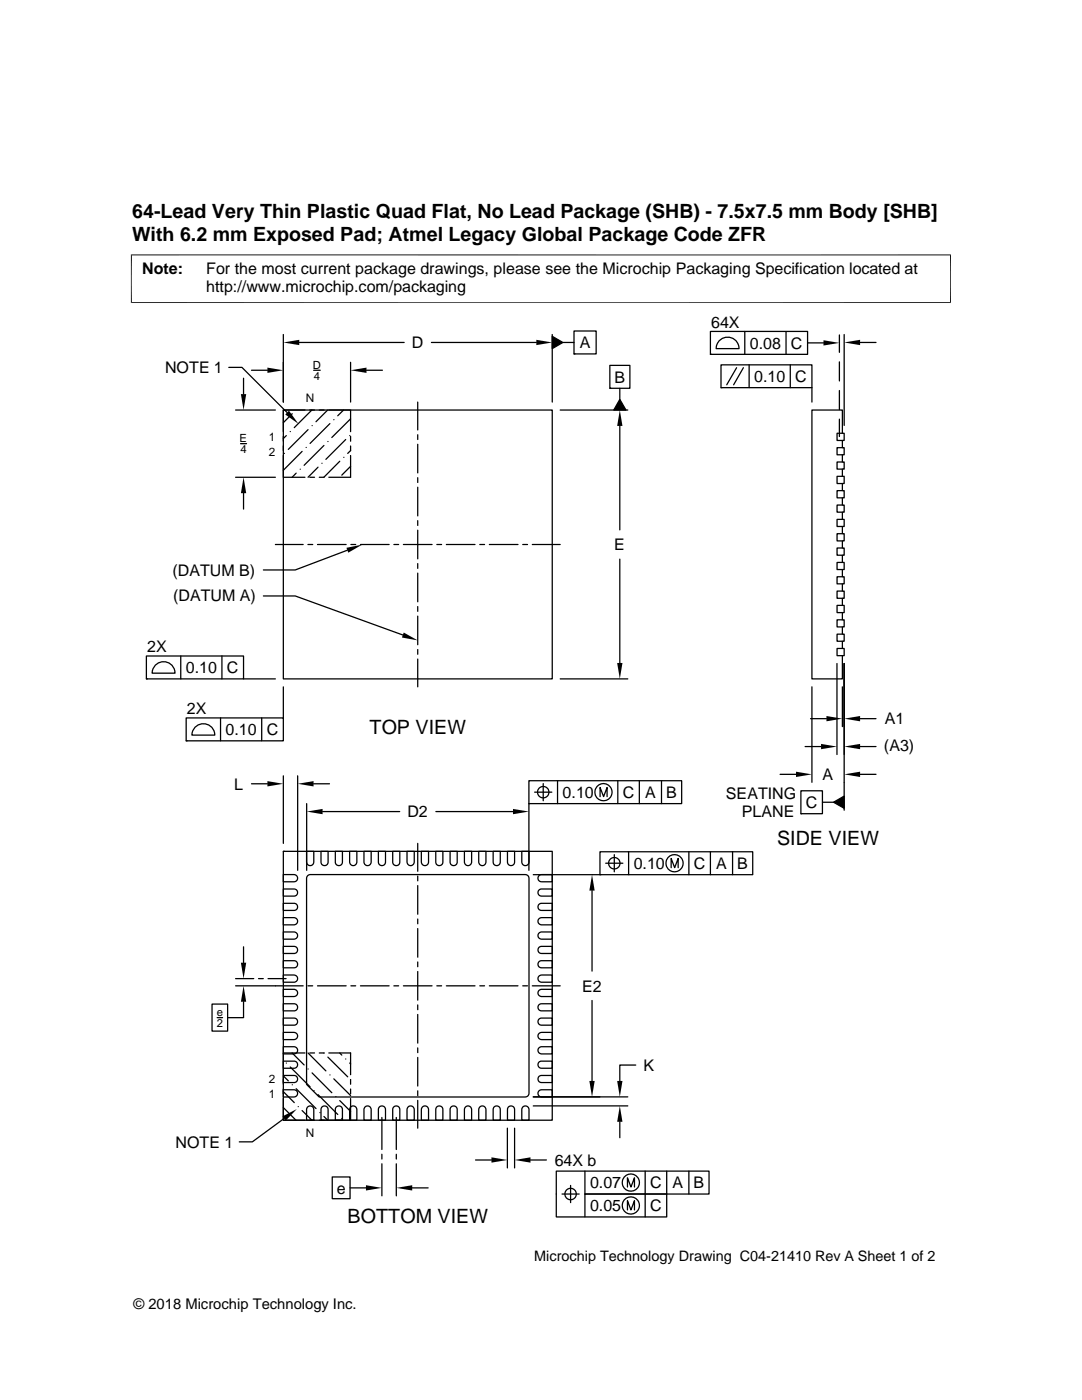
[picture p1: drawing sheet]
<svg xmlns="http://www.w3.org/2000/svg" width="216mm" height="279mm" viewBox="0 0 216 279" stroke-linecap="round" stroke-linejoin="round" font-family="sans-serif">
<g fill="none" stroke="#000" stroke-width=".25">
<path d="M45.7 73.3h2.6l9 9M48.6 75.5v3.2M50.2 73.9h3.2M56.5 66.8v13.4M59.7 68.3h20.9M62.6 73.9h1.3M70 72.3v7.9M73.1 73.9h3.2M86.1 68.3h20.9M110.2 67.1l2.1 1.2-2.1 1.3zM110.2 66.8v13.4M112.3 68.3h2.2"/>
<path d="M114.5 66.1h4.5v4.5h-4.5zM114.5 70.6h.1M121.7 72.9h4v4.6h-4zM121.7 77.5h.1M123.7 79.7l1.2 2.1h-2.4zM123.7 77.5v2.2M141.8 66.1h19.3v4.6h-19.3zM141.8 70.7h.1M143.7 67.9a2.28 2.28 0 0 1 2.4-.4 2.28 2.28 0 0 1 1.4 2.1h-4.6l.3-1.2zM143.9 72.8h18.1v4.6h-18.1zM143.9 77.4h.1M147 73.4l-2 3.4"/>
<path d="M148.3 73.4l-1.9 3.4M148.6 66.1v4.6M149.5 72.8v4.6M156.8 66.1v4.6M157.7 72.8v4.6M161.1 68.4h3.2M162 77.4v2.8M167.5 66.8v3.5M167.5 72.2v3.8M167.5 77.9v3.8M168.4 66.8v18.1M171.6 68.3h3.2"/>
<path d="M47 81.8h7.9M47 95.2h7.9M48 88.5h1.2M48.6 98.4v3.2M56.5 81.8h53.7v53.7h-53.7zM56.5 81.8h.1M56.5 90.9v4.4h4.4M56.5 87.1v1M56.5 89v1M56.7 90.5h.1M57.1 86.9l-.6 .6M57.9 86.1h.1"/>
<path d="M58.3 82.6l-1.8 1.7M59.1 94.4l-.8 .8M59.9 93.6h.1M60.3 90.1l-3.8 3.8M60.9 81.8h-4.4v4.3M61.1 89.3h.1M61.5 85.7l-4 4M61.8 81.8h1M61.8 95.3h1M62.2 81.8l-3.5 3.5M62.3 84.9h.1M63.5 93.2l-2 2"/>
<path d="M63.7 81.8h1M63.7 95.3h1M64.2 92.5h.1M64.6 88.9l-3.9 4M65.4 81.8l-2.3 2.4M65.4 88.1h.1M65.6 81.8h4.4v4.3M65.8 84.5l-3.9 4M66.6 83.8h.1M67.8 92.1l-3.2 3.2M68.6 81.8l-1.2 1.2M68.6 91.3h.1"/>
<path d="M69 87.7l-4 4M69.8 86.9h.1M70 87.1v1M70 89v1M70 90.9v4.4h-4.4M70 93.1l-1.8 1.7M70 83.6l-3.8 3.7M70 89.9l-.6 .6M83.4 80.2v5.6M83.4 86.8v.9M83.4 88.7v5.7M83.4 95.3v1"/>
<path d="M83.4 97.2v5.8M111.8 81.8h13.5M123.7 85v20.7M167 97.9h1.4v1.5h-1.4zM167 95.1h1.4v1.4h-1.4zM167 92.2h1.4v1.4h-1.4zM167 89.3h1.4v1.5h-1.4zM167 86.5h1.4v1.4h-1.4zM167.5 83.7v3.4M168.1 86.5v-4.7h-6.1v53.7h6.1v-4.6M168.1 87.9v1.4M168.1 90.8v1.4"/>
<path d="M168.1 93.6v1.5M168.1 96.5v1.4M168.1 99.4v1.4M52.6 118.9h6.3l21.5 7.8M54.9 108.7h5.6M61.4 108.7h1M63.4 108.7h5.7M69.3 109.8l-10.4 3.9h-6.3M70 108.7h1M71.9 108.7h5.7M78.6 108.7h.9M80.5 108.7h5.7"/>
<path d="M83.4 103.9v1M83.4 105.8v5.7M83.4 112.5v.9M83.4 114.4v5.7M87.2 108.7h.9M89.1 108.7h5.7M95.7 108.7h1M97.6 108.7h5.8M104.3 108.7h1M106.2 108.7h5.6M123.7 111.6v20.7M167 118h1.4v1.4h-1.4z"/>
<path d="M167 115.1h1.4v1.4h-1.4zM167 112.2h1.4v1.5h-1.4zM167 109.4h1.4v1.4h-1.4zM167 106.5h1.4v1.4h-1.4zM167 103.7h1.4v1.4h-1.4zM167 100.8h1.4v1.4h-1.4zM168.1 102.2v1.5M168.1 105.1v1.4M168.1 107.9v1.5M168.1 110.8v1.4M168.1 113.7v1.4M168.1 116.5v1.5"/>
<path d="M168.1 119.4v1.4M29.2 130.9h19.4v4.6h-19.4zM29.2 135.5h.1M31.2 132.6a2.28 2.28 0 0 1 2.4-.3 2.28 2.28 0 0 1 1.3 2h-4.5l.3-1.1zM36.1 130.9v4.6M44.3 130.9v4.6M48.6 135.5h6.3M56.5 137.1v6.2M83.4 121.1v.9M83.4 123v5.7M83.4 129.6v1M83.4 131.5v5.6"/>
<path d="M111.8 135.5h13.5M162 137.1v19M167 132.4v18.2M167 129.4h1.4v1.5h-1.4zM167 126.6h1.4v1.4h-1.4zM167 123.7h1.4v1.4h-1.4zM167 120.8h1.4v1.5h-1.4zM168.1 137.1v7.9M168.1 122.3v1.4M168.1 125.1v1.5M168.1 128v1.4M168.4 132.4v29.3"/>
<path d="M37.1 143.3h19.4v4.5h-19.4zM37.1 147.8h.1M39.1 145a2.28 2.28 0 0 1 2.4-.4 2.28 2.28 0 0 1 1.4 2.1h-4.6l.3-1.2zM44 143.3v4.5M50.2 156.4h3.2M52.2 143.3v4.5M56.5 154.8v13.5M59.4 154.8v18.9M62.6 156.4h3.1M105.5 155.8h30.5v4.6h-30.5zM106.7 158.1h3.4M108.4 156.4v3.4"/>
<path d="M111.3 155.8v4.6M119.7 159v-1.8l.7 1.8 .7-1.8v1.8M123.3 155.8v4.6M127.6 155.8v4.6M132 155.8v4.6M155.7 154.5h3.1M159.8 157.8h4.3v4.6h-4.3zM160.7 149h3.1M161.7 143.4h3.2M171.6 143.4h3.2M171.6 149h3.2M171.6 154.5h3.2"/>
<path d="M56.5 174.5h2.2a.72 .72 0 0 1 .7 .8 .72 .72 0 0 1-.7 .7h-2.2zM56.5 177.4h2.2a.71 .71 0 0 1 .7 .7 .71 .71 0 0 1-.7 .7h-2.2zM56.5 169.9h53.7v53.7h-53.7zM56.5 169.9h.1M61.2 169.9h1.4v2.1a.72 .72 0 0 1-.7 .8 .72 .72 0 0 1-.7-.8zM61.2 160.4v13.3M61.5 174.7l.4-.2h42.9l.6 .3 .2 .5v42.9l-.3 .6-.5 .1h-41.1l-2.5-2.5v-41.1zM64.1 169.9h1.4v2.1a.71 .71 0 0 1-.7 .8 .71 .71 0 0 1-.7-.8zM64.4 162h15.4M66.9 169.9h1.4v2.1a.71 .71 0 0 1-.7 .8 .71 .71 0 0 1-.7-.8zM69.8 169.9h1.4v2.1a.72 .72 0 0 1-.7 .8 .72 .72 0 0 1-.7-.8zM72.6 169.9h1.5v2.1l-.2 .4a.71 .71 0 0 1-.8 .3 .71 .71 0 0 1-.5-.7z"/>
<path d="M75.5 169.9h1.4v2.1a.71 .71 0 0 1-.7 .8 .71 .71 0 0 1-.7-.8zM78.4 169.9h1.4v2.1a.71 .71 0 0 1-.7 .8 .71 .71 0 0 1-.7-.8zM81.2 169.9h1.5v2.1a.72 .72 0 0 1-.8 .8 .72 .72 0 0 1-.7-.8zM83.4 168.3v5.6M83.4 174.8v1M83.4 176.7v5.8M84.1 169.9h1.4v2.1l-.1 .4a.71 .71 0 0 1-.8 .3 .71 .71 0 0 1-.5-.7zM87 169.9h1.4v2.1a.71 .71 0 0 1-.7 .8 .71 .71 0 0 1-.7-.8zM87 162h15.4M89.8 169.9h1.4v2.1a.71 .71 0 0 1-.7 .8 .71 .71 0 0 1-.7-.8zM92.7 169.9h1.4v2.1a.72 .72 0 0 1-.7 .8 .72 .72 0 0 1-.7-.8zM95.5 169.9h1.5v2.1l-.2 .4a.71 .71 0 0 1-.8 .3 .71 .71 0 0 1-.5-.7z"/>
<path d="M98.4 169.9h1.4v2.1a.71 .71 0 0 1-.7 .8 .71 .71 0 0 1-.7-.8zM101.3 169.9h1.4v2.1a.71 .71 0 0 1-.7 .8 .71 .71 0 0 1-.7-.8zM104.1 169.9h1.5v2.1a.72 .72 0 0 1-.8 .8 .72 .72 0 0 1-.7-.8zM105.5 160.4h.1M105.5 160.4v13.3M106.4 174.6h13.3M107.7 174.7l.4-.2h2.1v1.5h-2.1a.71 .71 0 0 1-.7-.5 .71 .71 0 0 1 .3-.8zM107.7 177.5l2.5-.1v1.4h-2.1a.71 .71 0 0 1-.7-.5 .71 .71 0 0 1 .3-.8zM118.1 177.7v16.1M119.7 170h30.5v4.6h-30.5zM119.7 174.6h.1M120.9 172.3h3.4"/>
<path d="M122.6 170.6v3.4M125.4 170v4.6M133.9 173.2v-1.9l.7 1.9 .7-1.9v1.9M137.5 170v4.6M141.8 170v4.6M146.2 170v4.6M159.8 162.4h.1M164.1 160.1h2.2M166.3 160.1l2.1-1.2v2.4zM47 195.3h3.6M47 196.7h13.5M48.6 199.9v3.2h-3.2"/>
<path d="M48.6 189v3.1M51.6 195.3h.9M53.5 195.3h3.6M56.5 180.3h2.2a.71 .71 0 0 1 .7 .7 .71 .71 0 0 1-.7 .7h-2.2zM56.5 183.1h2.2l.4 .2a.71 .71 0 0 1 .3 .8 .71 .71 0 0 1-.7 .5h-2.2zM56.5 186h2.2a.72 .72 0 0 1 .7 .7 .72 .72 0 0 1-.7 .7h-2.2zM56.5 188.9h2.2a.71 .71 0 0 1 .7 .7 .71 .71 0 0 1-.7 .7h-2.2zM56.5 191.7h2.2a.71 .71 0 0 1 .7 .7 .71 .71 0 0 1-.7 .7h-2.2zM56.5 194.6h2.2l.4 .1a.71 .71 0 0 1 .3 .8 .71 .71 0 0 1-.7 .5h-2.2zM56.5 197.4h2.2a.72 .72 0 0 1 .7 .8 .72 .72 0 0 1-.7 .7h-2.2zM61.4 196.7h1M63.4 196.7h5.7"/>
<path d="M70 196.7h1M71.9 196.7h5.7M78.6 196.7h.9M80.5 196.7h5.7M83.4 183.4v1M83.4 185.3v5.7M83.4 192v.9M83.4 193.9v5.7M87.2 196.7h.9M89.1 196.7h5.7M95.7 196.7h1M97.6 196.7h5.8"/>
<path d="M104.3 196.7h1M106.2 196.7h5.6M107.7 194.7l.4-.1h2.1v1.4h-2.1a.72 .72 0 0 1-.7-.5 .72 .72 0 0 1 .3-.8zM107.7 183.3l.4-.2h2.1v1.5h-2.1a.72 .72 0 0 1-.7-.5 .72 .72 0 0 1 .3-.8zM107.7 189l2.5-.1v1.4h-2.1a.71 .71 0 0 1-.7-.5 .71 .71 0 0 1 .3-.8zM107.7 197.6l.4-.2h2.1v1.5h-2.1l-.4-.2a.7 .7 0 0 1 0-1.1zM107.7 186.1l.4-.1h2.1v1.4h-2.1l-.4-.1a.7 .7 0 0 1 0-1.2zM107.7 191.8l2.5-.1v1.4h-2.1a.71 .71 0 0 1-.7-.5 .71 .71 0 0 1 .3-.8zM107.7 180.4l2.5-.1v1.4h-2.1a.71 .71 0 0 1-.7-.5 .71 .71 0 0 1 .3-.8zM118.1 199.7v16M42.3 200.4h3.1v5.4h-3.1zM43.3 203.1h1.1"/>
<path d="M56.5 214.7l1 1M56.5 215.4v1M56.5 217.3v1M56.5 219.2v4.4h4.4M56.5 217.9l2.2 2.1M56.5 200.3h2.2a.71 .71 0 0 1 .7 .7 .71 .71 0 0 1-.7 .7h-2.2zM56.5 203.2h2.2a.71 .71 0 0 1 .7 .7 .71 .71 0 0 1-.7 .7h-2.2zM56.5 206h2.2l.4 .2a.71 .71 0 0 1 .3 .8 .71 .71 0 0 1-.7 .5h-2.2zM56.5 208.9h2.2a.72 .72 0 0 1 .7 .7 .72 .72 0 0 1-.7 .7h-2.2zM56.5 211.8h2.2a.71 .71 0 0 1 .7 .7 .71 .71 0 0 1-.7 .7h-2.2zM56.5 214.6h2.2a.71 .71 0 0 1 .7 .7 .71 .71 0 0 1-.7 .7h-2.2zM56.5 217.5h2.2a.72 .72 0 0 1 .7 .7 .72 .72 0 0 1-.7 .7h-2.2z"/>
<path d="M57.1 212.2h.1M57.9 212.9l4 4M58.3 210.1l2.4 2.4M58.3 216.5h.1M59.1 217.3l4 3.9M60.9 210.1h-4.4v4.4M61.5 213.3h.1M61.5 210.1l3.5 3.6M61.8 210.1h1M62.3 214.1l3.9 4M62.7 217.7h.1M63.5 218.5l3.9 3.9"/>
<path d="M63.7 210.1h1M65.4 211l4 3.9M65.6 210.1h4.4v4.4M65.8 214.5h.1M66.6 215.3l3.4 3.3M67 218.9h.1M67.8 210.1l.4 .5M67.8 219.6l2.2 2.2M69 211.3h.1M69.8 212.2l.2 .1M70 219.2v4.4h-4.4M70 215.4v1"/>
<path d="M70 217.3v1M83.4 200.6v.9M83.4 202.5v5.7M83.4 209.1v1M83.4 211v5.7M83.4 217.7v1M83.4 219.6v5.5M107.7 211.9l2.5-.1v1.4h-2.1a.72 .72 0 0 1-.7-.5 .72 .72 0 0 1 .3-.8zM107.7 200.4l2.5-.1v1.4h-2.1a.72 .72 0 0 1-.7-.5 .72 .72 0 0 1 .3-.8zM107.7 206.2l.4-.2h2.1v1.5h-2.1a.72 .72 0 0 1-.7-.5 .72 .72 0 0 1 .3-.8zM107.7 217.6l.4-.1h2.1v1.4h-2.1a.72 .72 0 0 1-.7-.5 .72 .72 0 0 1 .3-.8zM107.7 214.7l2.5-.1v1.4h-2.1a.71 .71 0 0 1-.7-.5 .71 .71 0 0 1 .3-.8z"/>
<path d="M107.7 203.3l2.5-.1v1.4h-2.1a.71 .71 0 0 1-.7-.5 .71 .71 0 0 1 .3-.8zM107.7 209l.4-.1h2.1v1.4h-2.1l-.4-.1a.7 .7 0 0 1 0-1.2zM125.3 218.9h-18.9M126.9 212.6h-3.2v3.1M56.5 221l2.6 2.6M56.7 223.2l-6.3 4.7h-2.6M59.5 220.9h.1M60.3 221.6l1.9 2M61.3 221a.72 .72 0 0 1 .8-.3 .72 .72 0 0 1 .5 .7v2.2h-1.4v-2.2zM61.8 223.6h1M63.7 223.6h1M63.8 222h.1"/>
<path d="M64.2 221a.72 .72 0 0 1 .8-.3 .72 .72 0 0 1 .5 .7v2.2h-1.4zM64.6 222.8l.8 .8M66.3 234.9h3.5v4.3h-3.5zM67 221a.72 .72 0 0 1 .8-.3 .72 .72 0 0 1 .5 .7v2.2h-1.4zM68.2 223.2h.1M69.8 237.1h3.2M69.9 221a.71 .71 0 0 1 .8-.3 .71 .71 0 0 1 .5 .7v2.2h-1.4v-2.2zM72.8 221a.7 .7 0 0 1 1.1 0l.2 .4v2.2h-1.5v-2.2zM75.6 221a.72 .72 0 0 1 .8-.3 .72 .72 0 0 1 .5 .7v2.2h-1.4zM76.2 223v6.4M76.2 230.4v.9M76.2 232.3v6.4"/>
<path d="M78.5 221a.72 .72 0 0 1 .8-.3 .72 .72 0 0 1 .5 .7v2.2h-1.4zM79.1 223v6.4M79.1 230.4v.9M79.1 232.3v6.4M81.4 221a.71 .71 0 0 1 .8-.3 .71 .71 0 0 1 .5 .7v2.2h-1.5v-2.2zM82.3 237.1h3.1M84.2 221a.7 .7 0 0 1 1.2 0l.1 .4v2.2h-1.4v-2.2zM87.1 221a.72 .72 0 0 1 .8-.3 .72 .72 0 0 1 .5 .7v2.2h-1.4zM89.9 221a.72 .72 0 0 1 .8-.3 .72 .72 0 0 1 .5 .7v2.2h-1.4zM92.8 221a.71 .71 0 0 1 .8-.3 .71 .71 0 0 1 .5 .7v2.2h-1.4v-2.2zM94.9 231.5h3.2M95.7 221a.7 .7 0 0 1 1.1 0l.2 .4v2.2h-1.5v-2.2z"/>
<path d="M98.5 221a.72 .72 0 0 1 .8-.3 .72 .72 0 0 1 .5 .7v2.2h-1.4zM101.2 225.1v8M101.4 221a.72 .72 0 0 1 .8-.3 .72 .72 0 0 1 .5 .7v2.2h-1.4zM102.7 225.1v8M104.2 221a.72 .72 0 0 1 .8-.3 .72 .72 0 0 1 .6 .7v2.2h-1.5v-2.2zM105.9 231.5h3.1M106.4 220.7h18.9M112.1 238.3h3.5M113.9 236.6v3.4M116.7 233.7v4.6h16.3v4.6h-22v-9.2h30.5v4.6h-24.8v4.6M123.7 223.9v3.2M125.2 236.9v-1.8l.7 1.8 .7-1.8v1.8"/>
<path d="M128.7 233.7v9.2M133 233.7v4.6M137.5 233.7v4.6M125.2 241.5v-1.9l.7 1.9 .7-1.9v1.9"/>
<circle cx="108.4" cy="158.1" r="1.14"/>
<circle cx="120.4" cy="158.1" r="1.72"/>
<circle cx="122.6" cy="172.3" r="1.14"/>
<circle cx="134.6" cy="172.3" r="1.72"/>
<circle cx="113.9" cy="238.3" r="1.14"/>
<circle cx="125.9" cy="236" r="1.72"/>
<circle cx="125.9" cy="240.6" r="1.72"/>
</g>
<g fill="#000">
<path d="M48.1 78.7h1l-.5 3.1zM53.4 73.4l3.1 .5-3.1 .5zM56.5 68.3l3.2-.5v1.1zM70 73.9l3.1-.5v1zM107 67.8l3.2 .5-3.2 .6zM110.2 67.1l2.1 1.2-2.1 1.3zM164.3 67.9l3.2 .5-3.2 .6zM168.4 68.3l3.2-.5v1.1zM48.6 95.2l.5 3.2h-1zM57.7 82l1.8 2.6-2.6-1.9zM123.7 81.8l.5 3.2h-1.1zM123.7 79.7l1.2 2.1h-2.4z"/>
<path d="M69.1 109.3l3.2-.6-2.8 1.6zM80.6 126.2l2.8 1.6-3.2-.6zM123.1 132.3h1.1l-.5 3.2zM53.4 155.9l3.1 .5-3.1 .6zM59.4 156.4l3.2-.5v1.1zM158.8 154l3.2 .5-3.2 .6zM163.8 148.5l3.2 .5-3.2 .5zM164.9 142.9l3.2 .5-3.2 .6zM166.3 160.1l2.1-1.2v2.4zM168.4 143.4l3.2-.5v1.1zM168.4 149l3.2-.5v1zM168.4 154.5l3.2-.5v1.1z"/>
<path d="M61.2 162l3.2-.6v1.1zM102.4 161.4l3.1 .6-3.1 .5zM118.1 174.6l.6 3.1h-1.1zM48.1 192.1h1l-.5 3.2zM48.6 196.7l.5 3.2h-1zM117.6 215.7h1.1l-.6 3.2zM123.1 215.7h1.1l-.5 3.2zM56.4 222.8l2.8-1.5-2.2 2.3zM73 236.5l3.2 .6-3.2 .5zM79.1 237.1l3.2-.6v1.1zM98.1 231l3.1 .5-3.1 .5zM102.7 231.5l3.2-.5v1z"/>
<path d="M123.7 220.7l.5 3.2h-1.1z"/>
</g>
<path d="M26.1 50.9h163.7M26.2 50.8v9.7M189.7 50.8v9.7M26.1 60.4h163.7" fill="none" stroke="#000" stroke-width=".2"/>
<g font-size="3.9">
<text x="26.4" y="43.5">64-Lead Very Thin Plastic Quad Flat, No Lead Package (SHB) - 7.5x7.5 mm Body [SHB]</text>
<text x="26.4" y="48">With 6.2 mm Exposed Pad; Atmel Legacy Global Package Code ZFR</text>
<text x="73.7" y="146.4">TOP VIEW</text>
<text x="155" y="168.7">SIDE VIEW</text>
<text x="69.4" y="244">BOTTOM VIEW</text>
</g>
<g font-size="3.2">
<text x="28.4" y="54.6">Note:</text>
<text x="41.1" y="58.3">http://www.microchip.com/packaging</text>
<text x="41.1" y="54.6">For the most current package drawings, please see the Microchip Packaging Specification located at</text>
<text x="141.9" y="65.4">64X</text>
<text x="82.2" y="69.5">D</text>
<text x="115.7" y="69.5">A</text>
<text x="149.6" y="69.6">0.08</text>
<text x="157.8" y="69.6">C</text>
<text x="32.9" y="74.5">NOTE 1</text>
<text x="122.6" y="76.3">B</text>
<text x="150.5" y="76.2">0.10</text>
<text x="158.7" y="76.2">C</text>
<text x="122.6" y="109.8">E</text>
<text x="34.4" y="114.9">(DATUM B)</text>
<text x="34.5" y="120">(DATUM A)</text>
<text x="29.4" y="130.1">2X</text>
<text x="37.1" y="134.3">0.10</text>
<text x="45.3" y="134.3">C</text>
<text x="37.3" y="142.5">2X</text>
<text x="45" y="146.7">0.10</text>
<text x="53.2" y="146.7">C</text>
<text x="176.4" y="149.8">(A3)</text>
<text x="176.6" y="144.6">A1</text>
<text x="164.1" y="155.7">A</text>
<text x="46.7" y="157.6">L</text>
<text x="112.3" y="159.2">0.10</text>
<text x="124.2" y="159.2">C</text>
<text x="128.7" y="159.2">A</text>
<text x="132.9" y="159.2">B</text>
<text x="144.8" y="159.4">SEATING</text>
<text x="160.8" y="161.2">C</text>
<text x="81.3" y="163.1">D2</text>
<text x="148" y="163.1">PLANE</text>
<text x="126.4" y="173.4">0.10</text>
<text x="138.4" y="173.4">C</text>
<text x="142.9" y="173.4">A</text>
<text x="147.1" y="173.4">B</text>
<text x="116.1" y="197.9">E2</text>
<text x="128.4" y="213.7">K</text>
<text x="35" y="229">NOTE 1</text>
<text x="110.7" y="232.6">64X b</text>
<text x="67.2" y="238.2">e</text>
<text x="117.7" y="237.2">0.07</text>
<text x="129.7" y="237.2">C</text>
<text x="134.2" y="237.2">A</text>
<text x="138.4" y="237.2">B</text>
<text x="117.7" y="241.7">0.05</text>
<text x="129.7" y="241.7">C</text>
</g>
<g font-size="2.9">
<text x="106.6" y="251.7">Microchip Technology Drawing C04-21410 Rev A Sheet 1 of 2</text>
<text x="26.6" y="261.3">© 2018 Microchip Technology Inc.</text>
</g>
<g font-size="2.3">
<text x="61" y="80.2">N</text>
<text x="53.6" y="88.1">1</text>
<text x="53.6" y="90.9">2</text>
<text x="53.6" y="219">1</text>
<text x="53.6" y="216.2">2</text>
<text x="61" y="226.8">N</text>
</g>
<g font-size="2.2">
<text x="62.4" y="73.6">D</text>
<text x="62.7" y="75.8">4</text>
<text x="47.8" y="88.3">E</text>
<text x="48" y="90.4">4</text>
<text x="43.3" y="202.8">e</text>
<text x="43.3" y="205">2</text>
</g>
</svg>
